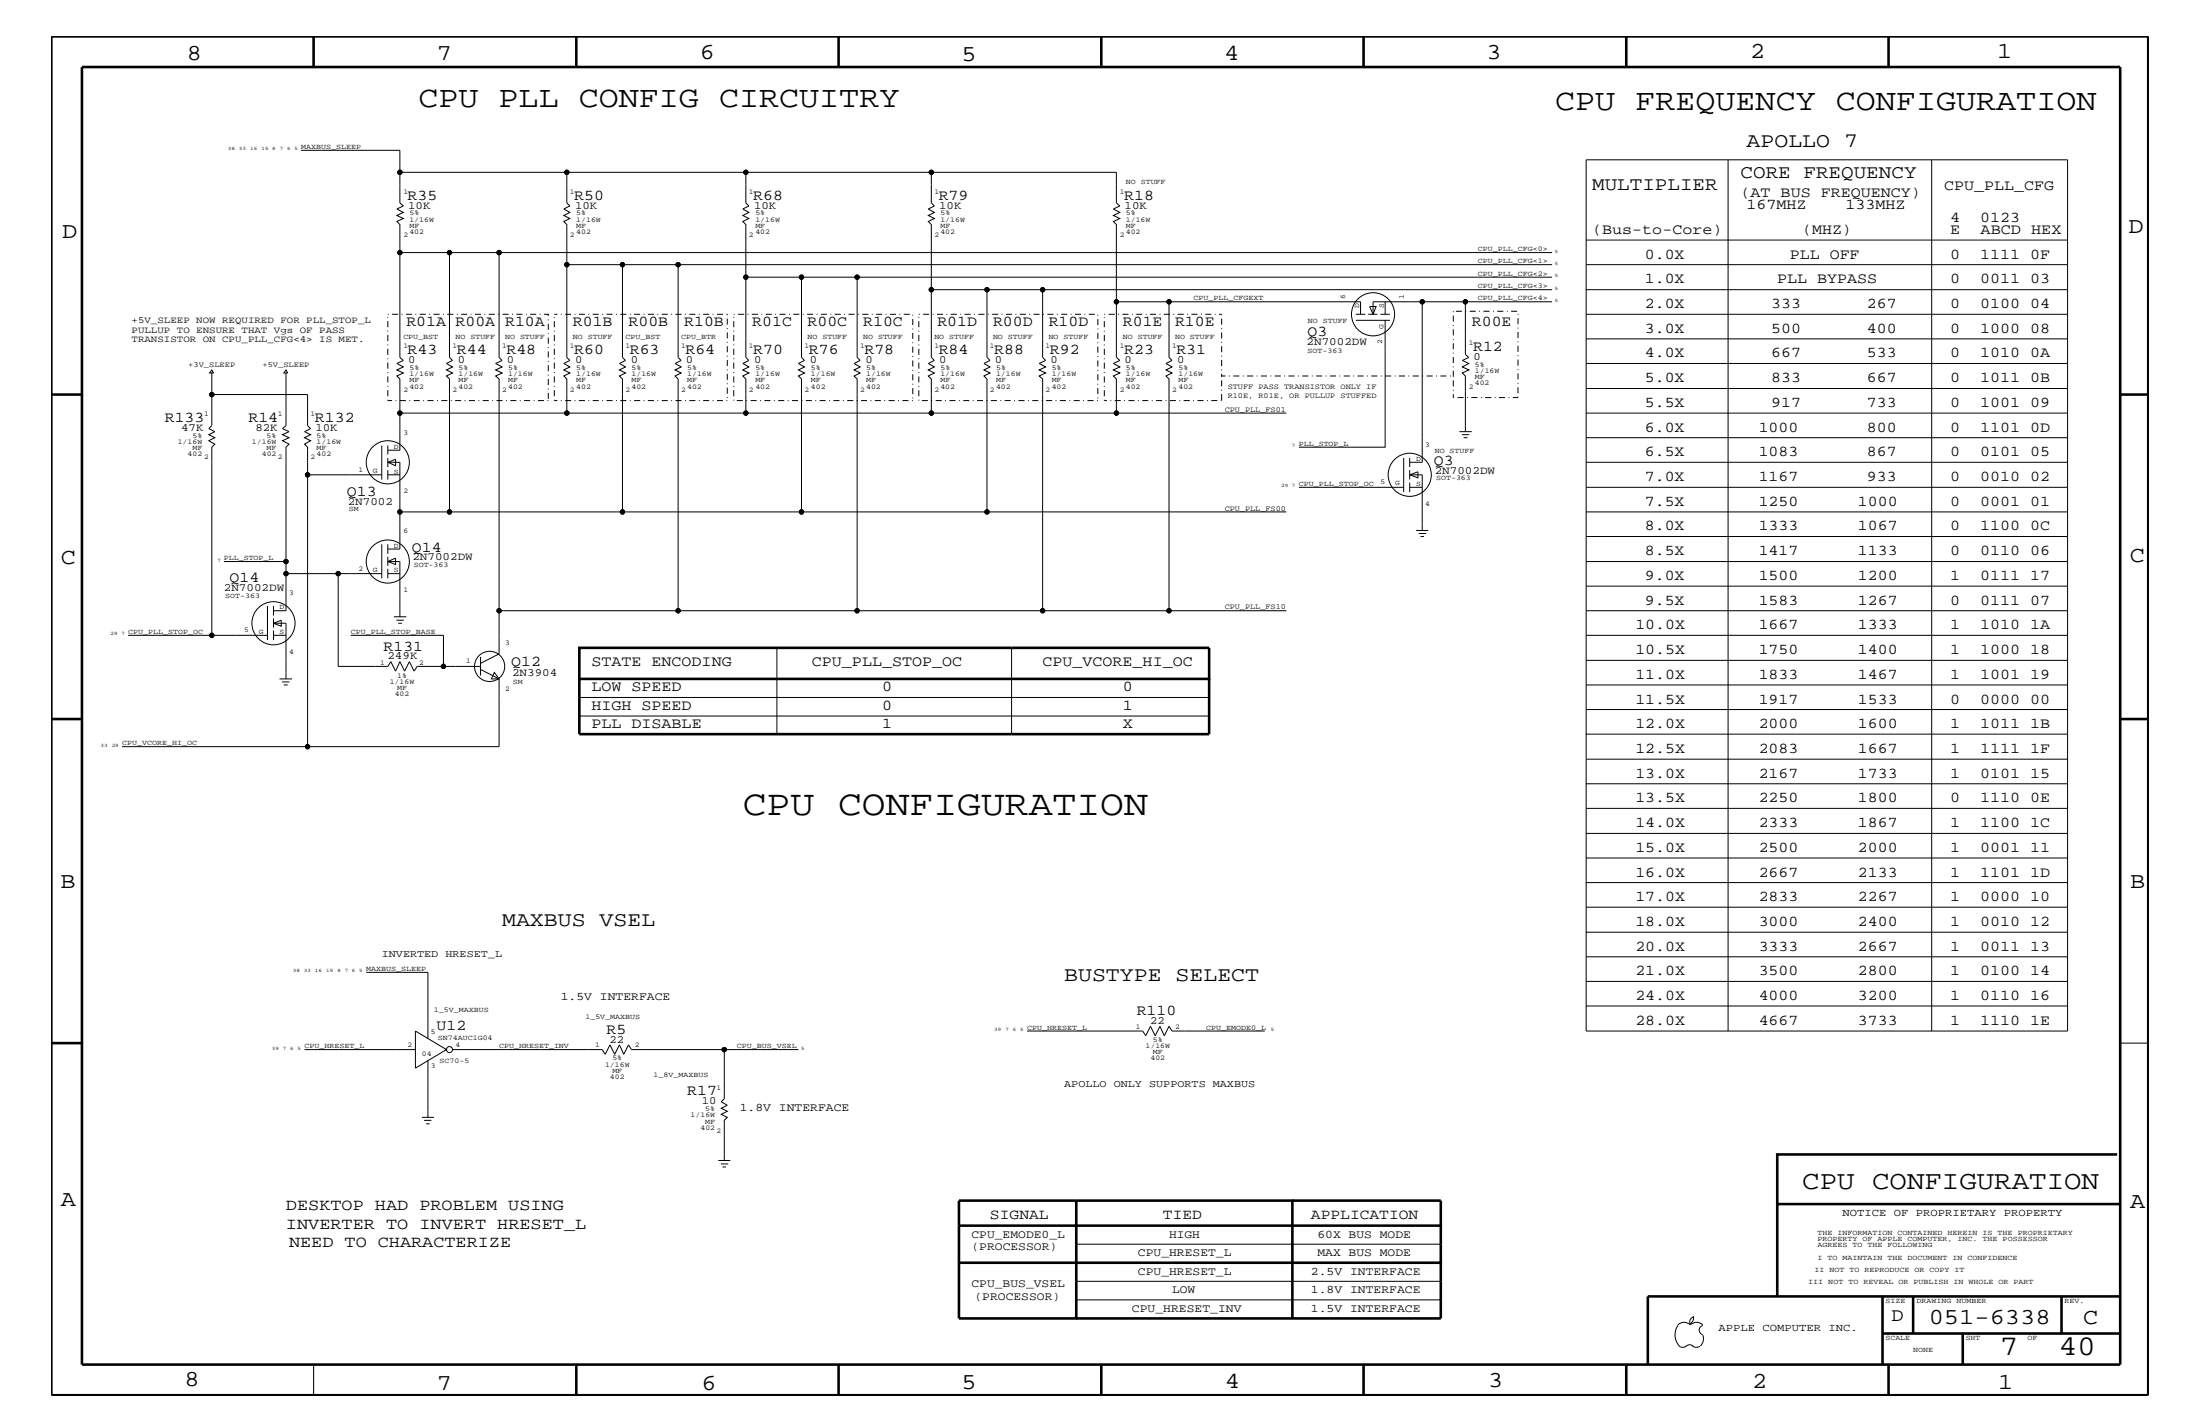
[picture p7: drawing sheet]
<svg xmlns="http://www.w3.org/2000/svg" width="432mm" height="279mm" viewBox="0 0 432 279" stroke-linecap="round" stroke-linejoin="round" font-family="sans-serif">
<g fill="none" stroke="#000" stroke-width=".2">
<path d="M59.1 29.5h19.4v10.3l.7 .6-1.3 .6 1.3 .7-1.3 .6 1.3 .6-1.3 .6 .6 .6v5.5h9.7M78.5 33.8h32.8v6l.5 .6-1.1 .6 1.1 .7-1.1 .6 1.1 .6-1.1 .6 .6 .6v7.8h10.9M111.3 33.8h35.1v6l.6 .6-1.2 .6 1.2 .7-1.2 .6 1.2 .6-1.2 .6 .6 .6v26l.6 .6-1.2 .6 1.2 .7-1.2 .6 1.2 .6-1.2 .6 .6 .6v6.7h-35.1v-6.7l-.6-.6 1.1-.6-1.1-.6 1.1-.6-1.1-.7 1.1-.6-.5-.6v-18.2M146.4 33.8h36.4v6l.6 .6-1.2 .6 1.2 .7-1.2 .6 1.2 .6-1.2 .6 .6 .6v26l.6 .6-1.2 .6 1.2 .7-1.2 .6 1.2 .6-1.2 .6 .6 .6v6.7h-36.4M182.8 33.8h36.3v6l.7 .6-1.3 .6 1.3 .7-1.3 .6 1.3 .6-1.3 .6 .6 .6v26l.7 .6-1.3 .6 1.3 .7-1.3 .6 1.3 .6-1.3 .6 .6 .6v6.7h-36.3M339.2 31.4v170.9M379.1 31.4v170.9M78.5 49.6v20.5l.7 .6-1.3 .6 1.3 .7-1.3 .6 1.3 .6-1.3 .6 .6 .6v13.9h-2.4M88.2 49.6v20.5l.6 .6-1.2 .6 1.2 .7-1.2 .6 1.2 .6-1.2 .6 .6 .6v26M88.2 49.6h9.8M133.1 51.9h-10.9v18.2l.6 .6-1.2 .6 1.2 .7-1.2 .6 1.2 .6-1.2 .6 .6 .6v26h35.1M146.4 54.4h10.9v15.7l.6 .6-1.2 .6 1.2 .7-1.2 .6 1.2 .6-1.2 .6 .6 .6v26h36.4"/>
<path d="M157.3 54.4h147.3M182.8 56.8h10.9M204.6 56.8v13.3l.6 .6-1.2 .6 1.2 .7-1.2 .6 1.2 .6-1.2 .6 .6 .6v45.4h-36.4M204.6 56.8h-10.9v13.3l.6 .6-1.2 .6 1.2 .7-1.2 .6 1.2 .6-1.2 .6 .6 .6v26h58.8M204.6 56.8h100M219.1 59.2h47.9v2.5M229.4 59.2v10.9l.6 .6-1.1 .6 1.1 .7-1.1 .6 1.1 .6-1.1 .6 .5 .6v45.4h-24.8M271.9 59.2v2.5M279.1 59.2h-9.6v2.5M287.6 59.2h17M304.6 49.6h-206.6v20.5l.6 .6-1.3 .6 1.3 .7-1.3 .6 1.3 .6-1.3 .6 .7 .6v53.9l-3.7 1.9M304.6 51.9h-171.5v18.2l.6 .6-1.2 .6 1.2 .7-1.2 .6 1.2 .6-1.2 .6 .6 .6v45.4h35.1v-45.4l-.6-.6 1.2-.6-1.2-.6 1.2-.6-1.2-.7 1.2-.6-.6-.6v-15.7"/>
<path d="M311.3 47.1h94.5M311.3 56.8v-25.4h94.5v54.5M311.3 51.9h94.5M405.8 56.8h-94.5v4.9M41.6 72.6l.3 .6h-.8zM41.6 73.2v4.2M56.1 73.2v10.3l-.6 .6 1.2 .6-1.2 .6 1.2 .6-1.2 .6 1.2 .7-.6 .5v32.1h-2.4M56.1 72.6l.4 .6h-.8zM266.1 61.7h1.9M266.1 62.9h6.7M268.6 61.7h1.7M268.8 60.1h1.3l-.6 1.6z"/>
<path d="M270.9 61.7h1.9M271.9 62.9v24.8h-17M311.3 61.7h94.5M311.3 61.7v82.3M311.3 66.5h94.5M311.3 71.3h94.5M311.3 76.2h94.5M60.4 93.2v53.3M74.9 93.2h-14.5v-5.5l-.6-.5 1.2-.7-1.2-.6 1.2-.6-1.2-.6 1.2-.6-.6-.6v-6.1h-18.8v6.1l-.6 .6 1.2 .6-1.2 .6 1.2 .6-1.2 .6 1.2 .7-.6 .5v37h10.9M74.9 87.4v6.7M76.1 90.7l1.5-.6v1.3zM76.1 90.7h2.4v17h-2.4"/>
<path d="M76.1 87.4v1.8M76.1 89.9v1.7M76.1 92.2v1.9M76.1 93.2h2.4M78.5 81.1h32.8M219.1 81.1h33.4M254.9 95.6h20.6M275.5 89.9v6.6M276.7 93.2l1.6-.6v1.2zM276.7 93.2h2.4v10.9M276.7 89.9v1.7M276.7 92.2v1.9"/>
<path d="M276.7 94.7v1.8M276.7 95.6h2.4M286.4 84.7h2.5M286.9 85.3h1.5M287.3 85.9h.7M287.6 84.7v-10.9l-.6-.6 1.3-.6-1.3-.6 1.3-.7-1.3-.6 1.3-.6-.7-.6v-10.3h-8.5v31.5h-2.4M311.3 85.9h94.5M311.3 95.6h94.5M311.3 81.1h94.5M405.8 85.9v4.8h-94.5M405.8 90.7v48.5M43.9 110.2h12.2"/>
<path d="M52.5 118.9v6.7M53.7 118.9v1.9M56.1 112.6h10.3M74.9 112.6h-8.5v18.2h9.7l.6-1 .9 1.9 .9-1.9 .9 1.9 .9-1.9 1 1.9 .6-.9h5.1v-6.1h-18.2M74.9 106.8v6.7M76.1 110.2l1.5-.7v1.3zM76.1 110.2h2.4v10.8M76.1 106.8v1.9M76.1 109.2v1.8M76.1 111.6v1.9M76.1 112.6h2.4M78.5 100.4h43.7"/>
<path d="M98 119.8h35.1M229.4 119.8h23.1M278 104.1h2.3M278.5 104.7h1.4M278.8 105.3h.7M311.3 119.8h94.5M311.3 110.2h94.5M311.3 105.3h94.5M311.3 100.4h94.5M311.3 115h94.5M25.1 124.7h16.5M53.7 122.3l1.5-.6v1.2z"/>
<path d="M53.7 122.3h2.4v10.9M53.7 121.4v1.7M53.7 123.7v1.9M53.7 124.7h2.4M54.9 133.2h2.4M55.4 133.8h1.4M55.7 134.4h.8M77.3 121h2.5M77.8 121.7h1.4M78.1 122.3h.8M87 130.8h7.3M94.3 131.3l3.7 1.9h-1.6l.6-1.3 1 1.3v13.3h-74"/>
<path d="M94.3 128.9v3.6M113.7 136.8h123.6M152.5 127.1v16.9M198.5 127.1v16.9M311.3 139.2h94.5v4.8M311.3 124.7h94.5M311.3 134.4h94.5M311.3 129.6h94.5M113.7 140.5h123.6M311.3 158.6h94.5v4.9M311.3 149h94.5v4.8M311.3 149v4.8"/>
<path d="M311.3 158.6v4.9M405.8 153.8h-94.5v4.8M405.8 144h-94.5v5M405.8 144v5M405.8 153.8v4.8M311.3 178h94.5v4.9M311.3 168.3h94.5v4.9M311.3 168.3v4.9M311.3 178v4.9M405.8 173.2h-94.5v4.8M405.8 163.5h-94.5v4.8M405.8 163.5v4.8"/>
<path d="M405.8 173.2v4.8M71.9 190.8h12.1v12.9M311.3 197.4h94.5v4.9h-94.5zM311.3 187.7h94.5v4.9M311.3 187.7v4.9M405.8 192.6h-94.5v4.8M405.8 182.9h-94.5v4.8M405.8 182.9v4.8M405.8 192.6v4.8M59.8 205.9h21.7M81.5 202.3l6.1 3.6-6.1 3.7zM82.8 219.2h2.4"/>
<path d="M83.2 219.8h1.5M84 208.1v11.1M88.8 205.9h29.4l.6 1 .9-1.9 1 1.9 .9-1.9 .8 1.9 1-1.9 .6 .9h18.2M156.7 205.9h-14.5v9.7l-.6 .6 1.1 .7-1.1 .6 1.1 .5-1.1 .6 1.1 .6-.5 .6v7.9M201.6 202.3h22.7l.6 .9 .9-1.8 .9 1.8 1-1.8 .8 1.8 .9-1.8 .6 .9h18.2M416.1 204.7h5.5M83.7 220.5h.6M141 227.7h2.3M141.5 228.4h1.4M141.8 229h.7M211.2 255h71.6M211.2 251.4h71.6"/>
<path d="M211.2 244.1h71.6M329.3 260a1.69 1.69 0 0 1 2.5 0M331.8 260a1.69 1.69 0 0 1 2.4 0M332.4 258.3v.3a1.27 1.27 0 0 1-.7 1.1M332.4 258.4a.99 .99 0 0 0-.7 1.4M61.6 267.7v6.1M329.4 260a3.2 3.2 0 0 0 .4 4.3l.5 .1 .7-.3M330.9 264.1l.7-.3 .7 .3M332.2 264.1l.7 .3 .7-.3M334.2 260.1a.93 .93 0 0 0-.7 .9 .93 .93 0 0 0 .7 .9M334.2 262l.1 .7a1.99 1.99 0 0 1-.6 1.4"/>
<circle cx="78.5" cy="33.8" r=".42"/>
<circle cx="111.3" cy="33.8" r=".42"/>
<circle cx="146.4" cy="33.8" r=".42"/>
<circle cx="182.8" cy="33.8" r=".42"/>
<circle cx="78.5" cy="49.6" r=".42"/>
<circle cx="88.2" cy="49.6" r=".42"/>
<circle cx="98" cy="49.6" r=".42"/>
<circle cx="111.3" cy="51.9" r=".42"/>
<circle cx="122.2" cy="51.9" r=".42"/>
<circle cx="133.1" cy="51.9" r=".42"/>
<circle cx="146.4" cy="54.4" r=".42"/>
<circle cx="157.3" cy="54.4" r=".42"/>
<circle cx="168.2" cy="54.4" r=".42"/>
<circle cx="182.8" cy="56.8" r=".42"/>
<circle cx="193.7" cy="56.8" r=".42"/>
<circle cx="204.6" cy="56.8" r=".42"/>
<circle cx="219.1" cy="59.2" r=".42"/>
<circle cx="229.4" cy="59.2" r=".42"/>
<circle cx="279.1" cy="59.2" r=".42"/>
<circle cx="287.6" cy="59.2" r=".42"/>
<circle cx="41.6" cy="77.4" r=".42"/>
<circle cx="269.5" cy="61.7" r="4.2"/>
<circle cx="60.4" cy="93.2" r=".42"/>
<circle cx="76.1" cy="90.7" r="4.2"/>
<circle cx="78.5" cy="81.1" r=".42"/>
<circle cx="111.3" cy="81.1" r=".42"/>
<circle cx="146.4" cy="81.1" r=".42"/>
<circle cx="182.8" cy="81.1" r=".42"/>
<circle cx="219.1" cy="81.1" r=".42"/>
<circle cx="276.7" cy="93.2" r="4.2"/>
<circle cx="56.1" cy="110.2" r=".42"/>
<circle cx="56.1" cy="112.6" r=".42"/>
<circle cx="66.4" cy="112.6" r=".42"/>
<circle cx="76.1" cy="110.2" r="4.2"/>
<circle cx="78.5" cy="100.4" r=".42"/>
<circle cx="88.2" cy="100.4" r=".42"/>
<circle cx="98" cy="119.8" r=".42"/>
<circle cx="122.2" cy="100.4" r=".42"/>
<circle cx="133.1" cy="119.8" r=".42"/>
<circle cx="157.3" cy="100.4" r=".42"/>
<circle cx="168.2" cy="119.8" r=".42"/>
<circle cx="193.7" cy="100.4" r=".42"/>
<circle cx="204.6" cy="119.8" r=".42"/>
<circle cx="229.4" cy="119.8" r=".42"/>
<circle cx="41.6" cy="124.7" r=".42"/>
<circle cx="53.7" cy="122.3" r="4.2"/>
<circle cx="87" cy="130.8" r=".42"/>
<circle cx="96.1" cy="130.8" r="2.96"/>
<circle cx="60.4" cy="146.5" r=".42"/>
<circle cx="88.2" cy="205.9" r=".59"/>
<circle cx="142.2" cy="205.9" r=".42"/>
</g>
<g fill="none" stroke="#000" stroke-width=".51">
<path d="M10.1 7.1h411.5v266.7h-411.5zM16.1 13.2h400v254.5h-400zM61.6 7.1v6.1M113.1 7.1v6.1M164.6 7.1v6.1M216.2 7.1v6.1M267.6 7.1v6.1M319.2 7.1v6.1M370.7 7.1v6.1M10.1 77.4h6M416.1 77.4h5.5M113.7 133.2v-6.1h123.6v6.1h-123.6v10.8h123.6v-10.8"/>
<path d="M10.1 141.1h6M416.1 141.1h5.5M10.1 204.7h6M188.2 235.6h23v23.1h-23zM211.2 235.6h42.5v23.1M253.7 235.6h29.1v4.9M415.5 226.5h-66.7v9.7M416.1 236.2h-67.3v18.2M188.2 240.5h94.6v7.3h-94.6M282.8 247.8v10.9h-71.6M369.5 254.4v13.3M375.5 254.4v7.2"/>
<path d="M404.6 254.4v7.2M416.1 254.4h-92.7v13.3M113.1 267.7v6.1M164.6 267.7v6.1M216.2 268v5.8M267.6 267.7v6.1M319.2 267.7v6.1M369.5 261.6h46.6M370.7 267.7v6.1M385.2 261.6v6.1"/>
</g>
<g fill="none" stroke="#000" stroke-width=".2" stroke-dasharray=".2 .7 1.2 .7" stroke-linecap="butt">
<path d="M76.1 78.6v-16.9M76.1 61.7h31.5v16.9M107.6 78.6h-31.5M108.8 78.6v-16.9M142.7 78.6h-33.9M142.7 61.7h-33.9M142.7 61.7v16.9M144 78.6v-16.9M144 61.7h35.2v16.9M179.2 78.6h-35.2M180.3 78.6v-16.9M180.3 61.7h35.2v16.9"/>
<path d="M215.5 78.6h-35.2M216.7 61.7h23.1M216.7 78.6v-16.9M239.8 78.6h-23.1M239.8 61.7v12.1h45.4M239.8 73.8v4.8M285.2 78h12.7M285.2 73.8v4.2M285.2 61.1v12.7M297.9 78v-16.9h-12.7"/>
</g>
<g fill="#000">
<circle cx="78.5" cy="33.8" r=".42"/>
<circle cx="111.3" cy="33.8" r=".42"/>
<circle cx="146.4" cy="33.8" r=".42"/>
<circle cx="182.8" cy="33.8" r=".42"/>
<circle cx="78.5" cy="49.6" r=".42"/>
<circle cx="88.2" cy="49.6" r=".42"/>
<circle cx="98" cy="49.6" r=".42"/>
<circle cx="111.3" cy="51.9" r=".42"/>
<circle cx="122.2" cy="51.9" r=".42"/>
<circle cx="133.1" cy="51.9" r=".42"/>
<circle cx="146.4" cy="54.4" r=".42"/>
<circle cx="157.3" cy="54.4" r=".42"/>
<circle cx="168.2" cy="54.4" r=".42"/>
<circle cx="182.8" cy="56.8" r=".42"/>
<circle cx="193.7" cy="56.8" r=".42"/>
<circle cx="204.6" cy="56.8" r=".42"/>
<circle cx="219.1" cy="59.2" r=".42"/>
<circle cx="229.4" cy="59.2" r=".42"/>
<circle cx="279.1" cy="59.2" r=".42"/>
<circle cx="287.6" cy="59.2" r=".42"/>
<circle cx="41.6" cy="77.4" r=".42"/>
<circle cx="60.4" cy="93.2" r=".42"/>
<circle cx="78.5" cy="81.1" r=".42"/>
<circle cx="111.3" cy="81.1" r=".42"/>
<circle cx="146.4" cy="81.1" r=".42"/>
<circle cx="182.8" cy="81.1" r=".42"/>
<circle cx="219.1" cy="81.1" r=".42"/>
<circle cx="56.1" cy="110.2" r=".42"/>
<circle cx="56.1" cy="112.6" r=".42"/>
<circle cx="66.4" cy="112.6" r=".42"/>
<circle cx="78.5" cy="100.4" r=".42"/>
<circle cx="88.2" cy="100.4" r=".42"/>
<circle cx="98" cy="119.8" r=".42"/>
<circle cx="122.2" cy="100.4" r=".42"/>
<circle cx="133.1" cy="119.8" r=".42"/>
<circle cx="157.3" cy="100.4" r=".42"/>
<circle cx="168.2" cy="119.8" r=".42"/>
<circle cx="193.7" cy="100.4" r=".42"/>
<circle cx="204.6" cy="119.8" r=".42"/>
<circle cx="229.4" cy="119.8" r=".42"/>
<circle cx="41.6" cy="124.7" r=".42"/>
<circle cx="87" cy="130.8" r=".42"/>
<circle cx="60.4" cy="146.5" r=".42"/>
<circle cx="142.2" cy="205.9" r=".42"/>
</g>
<text font-size="7" x="145.8" y="159.9">CPU CONFIGURATION</text>
<g font-size="5.9">
<text x="82.1" y="21">CPU PLL CONFIG CIRCUITRY</text>
<text x="305.2" y="21.6">CPU FREQUENCY CONFIGURATION</text>
</g>
<g font-size="5.6">
<text x="392.5" y="265.9">7</text>
<text x="404" y="265.9">40</text>
</g>
<text font-size="5.2" x="353.7" y="233.2">CPU CONFIGURATION</text>
<g font-size="4.5">
<text x="36.7" y="11.7">8</text>
<text x="85.8" y="11.7">7</text>
<text x="137.3" y="11.5">6</text>
<text x="240.3" y="11.7">4</text>
<text x="291.8" y="11.5">3</text>
<text x="343.5" y="11.5">2</text>
<text x="392" y="11.5">1</text>
<text x="188.7" y="12.1">5</text>
<text x="12.2" y="46.8">D</text>
<text x="417.7" y="45.7">D</text>
<text x="11.9" y="110.6">C</text>
<text x="418" y="110.3">C</text>
<text x="11.9" y="174.3">B</text>
<text x="418.1" y="174.2">B</text>
<text x="11.9" y="236.7">A</text>
<text x="418.1" y="237.1">A</text>
<text x="378.5" y="259.9">051-6338</text>
<text x="408.9" y="259.9">C</text>
<text x="36.2" y="271.9">8</text>
<text x="85.8" y="272.7">7</text>
<text x="137.7" y="272.7">6</text>
<text x="188.7" y="272.5">5</text>
<text x="240.4" y="272.3">4</text>
<text x="292.1" y="272.2">3</text>
<text x="343.9" y="272.3">2</text>
<text x="392.2" y="272.6">1</text>
</g>
<g font-size="4.1">
<text x="342.8" y="28.9">APOLLO 7</text>
<text x="98.6" y="181.6">MAXBUS VSEL</text>
<text x="208.9" y="192.6">BUSTYPE SELECT</text>
</g>
<g font-size="3.7">
<text x="341.6" y="35">CORE FREQUENCY</text>
<text x="312.5" y="37.4">MULTIPLIER</text>
<text x="371.3" y="259.3">D</text>
</g>
<g font-size="3.2">
<text x="56.1" y="237.4">DESKTOP HAD PROBLEM USING</text>
<text x="56.1" y="241.1">INVERTER TO INVERT HRESET_L</text>
<text x="56.7" y="244.7">NEED TO CHARACTERIZE</text>
</g>
<g font-size="3">
<text x="80" y="39.1">R35</text>
<text x="112.7" y="39.1">R50</text>
<text x="147.8" y="39.1">R68</text>
<text x="184.2" y="39.1">R79</text>
<text x="220.6" y="39.1">R18</text>
<text x="341.6" y="38.6">(AT BUS FREQUENCY)</text>
<text x="342.8" y="41">167MHZ</text>
<text x="362.2" y="41">133MHZ</text>
<text x="381.6" y="37.4">CPU_PLL_CFG</text>
<text x="312.5" y="45.9">(Bus-to-Core)</text>
<text x="353.7" y="45.9">(MHZ)</text>
<text x="382.8" y="43.5">4</text>
<text x="382.8" y="45.9">E</text>
<text x="388.7" y="43.5">0123</text>
<text x="388.7" y="45.9">ABCD HEX</text>
<text x="322.8" y="50.7">0.0X</text>
<text x="351.3" y="50.7">PLL OFF</text>
<text x="382.8" y="50.7">0</text>
<text x="388.7" y="50.7">1111 0F</text>
<text x="322.8" y="55.6">1.0X</text>
<text x="348.8" y="55.6">PLL BYPASS</text>
<text x="382.8" y="55.6">0</text>
<text x="388.7" y="55.6">0011 03</text>
<text x="79.8" y="64">R01A</text>
<text x="89.4" y="64">R00A</text>
<text x="99.1" y="64">R10A</text>
<text x="112.4" y="64">R01B</text>
<text x="123.4" y="64">R00B</text>
<text x="134.3" y="64">R10B</text>
<text x="147.7" y="64">R01C</text>
<text x="158.5" y="64">R00C</text>
<text x="169.4" y="64">R10C</text>
<text x="184" y="64">R01D</text>
<text x="194.9" y="64">R00D</text>
<text x="205.8" y="64">R10D</text>
<text x="220.4" y="64">R01E</text>
<text x="230.6" y="64">R10E</text>
<text x="256.6" y="66">Q3</text>
<text x="288.9" y="64">R00E</text>
<text x="322.8" y="65.3">3.0X</text>
<text x="322.8" y="60.5">2.0X</text>
<text x="347.6" y="60.5">333</text>
<text x="347.6" y="65.3">500</text>
<text x="366.4" y="60.5">267</text>
<text x="366.4" y="65.3">400</text>
<text x="382.8" y="60.5">0</text>
<text x="382.8" y="65.3">0</text>
<text x="388.7" y="60.5">0100 04</text>
<text x="388.7" y="65.3">1000 08</text>
<text x="80" y="69.4">R43</text>
<text x="89.7" y="69.4">R44</text>
<text x="99.4" y="69.4">R48</text>
<text x="112.7" y="69.4">R60</text>
<text x="123.6" y="69.4">R63</text>
<text x="134.5" y="69.4">R64</text>
<text x="147.8" y="69.4">R70</text>
<text x="158.7" y="69.4">R76</text>
<text x="169.7" y="69.4">R78</text>
<text x="184.2" y="69.4">R84</text>
<text x="195.2" y="69.4">R88</text>
<text x="206.1" y="69.4">R92</text>
<text x="220.6" y="69.4">R23</text>
<text x="230.9" y="69.4">R31</text>
<text x="289.1" y="68.8">R12</text>
<text x="322.8" y="70.1">4.0X</text>
<text x="347.6" y="70.1">667</text>
<text x="366.4" y="70.1">533</text>
<text x="382.8" y="70.1">0</text>
<text x="388.7" y="70.1">1010 0A</text>
<text x="322.8" y="75">5.0X</text>
<text x="347.6" y="75">833</text>
<text x="366.4" y="75">667</text>
<text x="382.8" y="75">0</text>
<text x="388.7" y="75">1011 0B</text>
<text x="32.3" y="82.7">R133</text>
<text x="48.8" y="82.7">R14</text>
<text x="61.8" y="82.7">R132</text>
<text x="322.8" y="79.9">5.5X</text>
<text x="347.6" y="79.9">917</text>
<text x="366.4" y="79.9">733</text>
<text x="382.8" y="79.9">0</text>
<text x="388.7" y="79.9">1001 09</text>
<text x="322.8" y="89.5">6.5X</text>
<text x="322.8" y="84.7">6.0X</text>
<text x="345.2" y="84.7">1000</text>
<text x="345.2" y="89.5">1083</text>
<text x="366.4" y="89.5">867</text>
<text x="366.4" y="84.7">800</text>
<text x="382.8" y="84.7">0</text>
<text x="382.8" y="89.5">0</text>
<text x="388.7" y="84.7">1101 0D</text>
<text x="388.7" y="89.5">0101 05</text>
<text x="281.4" y="91.2">Q3</text>
<text x="322.8" y="94.3">7.0X</text>
<text x="345.2" y="94.3">1167</text>
<text x="366.4" y="94.3">933</text>
<text x="382.8" y="94.3">0</text>
<text x="388.7" y="94.3">0010 02</text>
<text x="68.1" y="97.3">Q13</text>
<text x="322.8" y="99.3">7.5X</text>
<text x="345.2" y="99.3">1250</text>
<text x="364.7" y="99.3">1000</text>
<text x="382.8" y="99.3">0</text>
<text x="388.7" y="99.3">0001 01</text>
<text x="322.8" y="104.1">8.0X</text>
<text x="345.2" y="104.1">1333</text>
<text x="364.7" y="104.1">1067</text>
<text x="382.8" y="104.1">0</text>
<text x="388.7" y="104.1">1100 0C</text>
<text x="80.9" y="108.2">Q14</text>
<text x="322.8" y="108.9">8.5X</text>
<text x="322.8" y="113.8">9.0X</text>
<text x="345.2" y="113.8">1500</text>
<text x="345.2" y="108.9">1417</text>
<text x="364.7" y="113.8">1200</text>
<text x="364.7" y="108.9">1133</text>
<text x="382.8" y="113.8">1</text>
<text x="382.8" y="108.9">0</text>
<text x="388.7" y="113.8">0111 17</text>
<text x="388.7" y="108.9">0110 06</text>
<text x="45" y="114.2">Q14</text>
<text x="322.8" y="118.6">9.5X</text>
<text x="345.2" y="118.6">1583</text>
<text x="364.7" y="118.6">1267</text>
<text x="382.8" y="118.6">0</text>
<text x="388.7" y="118.6">0111 07</text>
<text x="321" y="123.5">10.0X</text>
<text x="345.2" y="123.5">1667</text>
<text x="364.7" y="123.5">1333</text>
<text x="382.8" y="123.5">1</text>
<text x="388.7" y="123.5">1010 1A</text>
<text x="75.3" y="127.7">R131</text>
<text x="100.3" y="130.8">Q12</text>
<text x="116.1" y="130.8">STATE ENCODING</text>
<text x="159.4" y="130.8">CPU_PLL_STOP_OC</text>
<text x="204.6" y="130.8">CPU_VCORE_HI_OC</text>
<text x="321" y="128.3">10.5X</text>
<text x="345.2" y="128.3">1750</text>
<text x="364.7" y="128.3">1400</text>
<text x="382.8" y="128.3">1</text>
<text x="388.7" y="128.3">1000 18</text>
<text x="116.1" y="135.6">LOW SPEED</text>
<text x="173.1" y="135.6">0</text>
<text x="220.4" y="135.6">0</text>
<text x="321" y="133.2">11.0X</text>
<text x="345.2" y="133.2">1833</text>
<text x="364.7" y="133.2">1467</text>
<text x="382.8" y="133.2">1</text>
<text x="388.7" y="133.2">1001 19</text>
<text x="116.1" y="142.9">PLL DISABLE</text>
<text x="116.1" y="139.2">HIGH SPEED</text>
<text x="173.1" y="142.9">1</text>
<text x="173.1" y="139.2">0</text>
<text x="220.4" y="142.9">X</text>
<text x="220.4" y="139.2">1</text>
<text x="321" y="142.9">12.0X</text>
<text x="321" y="138">11.5X</text>
<text x="345.2" y="138">1917</text>
<text x="345.2" y="142.9">2000</text>
<text x="364.7" y="138">1533</text>
<text x="364.7" y="142.9">1600</text>
<text x="382.8" y="138">0</text>
<text x="382.8" y="142.9">1</text>
<text x="388.7" y="138">0000 00</text>
<text x="388.7" y="142.9">1011 1B</text>
<text x="321" y="147.7">12.5X</text>
<text x="345.2" y="147.7">2083</text>
<text x="364.7" y="147.7">1667</text>
<text x="382.8" y="147.7">1</text>
<text x="388.7" y="147.7">1111 1F</text>
<text x="321" y="152.6">13.0X</text>
<text x="345.2" y="152.6">2167</text>
<text x="364.7" y="152.6">1733</text>
<text x="382.8" y="152.6">1</text>
<text x="388.7" y="152.6">0101 15</text>
<text x="321" y="157.4">13.5X</text>
<text x="345.2" y="157.4">2250</text>
<text x="364.7" y="157.4">1800</text>
<text x="382.8" y="157.4">0</text>
<text x="388.7" y="157.4">1110 0E</text>
<text x="321" y="167.2">15.0X</text>
<text x="321" y="162.2">14.0X</text>
<text x="345.2" y="162.2">2333</text>
<text x="345.2" y="167.2">2500</text>
<text x="364.7" y="167.2">2000</text>
<text x="364.7" y="162.2">1867</text>
<text x="382.8" y="162.2">1</text>
<text x="382.8" y="167.2">1</text>
<text x="388.7" y="162.2">1100 1C</text>
<text x="388.7" y="167.2">0001 11</text>
<text x="321" y="172">16.0X</text>
<text x="345.2" y="172">2667</text>
<text x="364.7" y="172">2133</text>
<text x="382.8" y="172">1</text>
<text x="388.7" y="172">1101 1D</text>
<text x="321" y="176.8">17.0X</text>
<text x="345.2" y="176.8">2833</text>
<text x="364.7" y="176.8">2267</text>
<text x="382.8" y="176.8">1</text>
<text x="388.7" y="176.8">0000 10</text>
<text x="321" y="181.6">18.0X</text>
<text x="345.2" y="181.6">3000</text>
<text x="364.7" y="181.6">2400</text>
<text x="382.8" y="181.6">1</text>
<text x="388.7" y="181.6">0010 12</text>
<text x="321" y="186.5">20.0X</text>
<text x="321" y="191.4">21.0X</text>
<text x="345.2" y="186.5">3333</text>
<text x="345.2" y="191.4">3500</text>
<text x="364.7" y="186.5">2667</text>
<text x="364.7" y="191.4">2800</text>
<text x="382.8" y="186.5">1</text>
<text x="382.8" y="191.4">1</text>
<text x="388.7" y="186.5">0011 13</text>
<text x="388.7" y="191.4">0100 14</text>
<text x="321" y="196.2">24.0X</text>
<text x="345.2" y="196.2">4000</text>
<text x="364.7" y="196.2">3200</text>
<text x="382.8" y="196.2">1</text>
<text x="388.7" y="196.2">0110 16</text>
<text x="85.7" y="202.1">U12</text>
<text x="119" y="202.9">R5</text>
<text x="223.1" y="199.2">R110</text>
<text x="321" y="201">28.0X</text>
<text x="345.2" y="201">4667</text>
<text x="364.7" y="201">3733</text>
<text x="382.8" y="201">1</text>
<text x="388.7" y="201">1110 1E</text>
<text x="134.9" y="214.9">R17</text>
</g>
<g font-size="2.9">
<text x="194.3" y="239.2">SIGNAL</text>
<text x="228.3" y="239.2">TIED</text>
<text x="257.3" y="239.2">APPLICATION</text>
</g>
<g font-size="2.3">
<text x="110.1" y="196.2">1.5V INTERFACE</text>
<text x="145.2" y="218">1.8V INTERFACE</text>
<text x="190.7" y="245.3">(PROCESSOR)</text>
<text x="190.7" y="242.9">CPU_EMODE0_L</text>
<text x="229.4" y="242.9">HIGH</text>
<text x="258.6" y="242.9">60X BUS MODE</text>
<text x="223.4" y="250.1">CPU_HRESET_L</text>
<text x="223.4" y="246.5">CPU_HRESET_L</text>
<text x="257.3" y="250.1">2.5V INTERFACE</text>
<text x="258.6" y="246.5">MAX BUS MODE</text>
<text x="190.7" y="252.6">CPU_BUS_VSEL</text>
<text x="191.3" y="255">(PROCESSOR)</text>
<text x="222.2" y="257.4">CPU_HRESET_INV</text>
<text x="230" y="253.8">LOW</text>
<text x="257.3" y="253.8">1.8V INTERFACE</text>
<text x="257.3" y="257.4">1.5V INTERFACE</text>
</g>
<g font-size="2.2">
<text x="80.1" y="40.9">10K</text>
<text x="112.9" y="40.9">10K</text>
<text x="148" y="40.9">10K</text>
<text x="184.3" y="40.9">10K</text>
<text x="220.7" y="40.9">10K</text>
<text x="80.1" y="71.2">0</text>
<text x="89.8" y="71.2">0</text>
<text x="99.5" y="71.2">0</text>
<text x="112.9" y="71.2">0</text>
<text x="123.8" y="71.2">0</text>
<text x="134.6" y="71.2">0</text>
<text x="148" y="71.2">0</text>
<text x="158.9" y="71.2">0</text>
<text x="169.8" y="71.2">0</text>
<text x="184.3" y="71.2">0</text>
<text x="195.2" y="71.2">0</text>
<text x="206.2" y="71.2">0</text>
<text x="220.7" y="71.2">0</text>
<text x="231.1" y="71.2">0</text>
<text x="256.5" y="67.7">2N7002DW</text>
<text x="289.2" y="70.6">0</text>
<text x="35.6" y="84.5">47K</text>
<text x="50.1" y="84.5">82K</text>
<text x="61.9" y="84.5">10K</text>
<text x="281.6" y="92.9">2N7002DW</text>
<text x="68.2" y="99">2N7002</text>
<text x="80.9" y="109.9">2N7002DW</text>
<text x="43.9" y="115.9">2N7002DW</text>
<text x="76" y="129.4">249K</text>
<text x="100.5" y="132.7">2N3904</text>
<text x="225.7" y="200.9">22</text>
<text x="119.6" y="204.6">22</text>
<text x="137.8" y="216.7">10</text>
</g>
<g font-size="2.1">
<text x="361.6" y="238.6">NOTICE OF PROPRIETARY PROPERTY</text>
<text x="337.3" y="261.1">APPLE COMPUTER INC.</text>
</g>
<g font-size="2">
<text x="74.9" y="187.7">INVERTED HRESET_L</text>
<text x="208.9" y="213.2">APOLLO ONLY SUPPORTS MAXBUS</text>
</g>
<g font-size="1.9">
<text x="25.8" y="63.4">+5V_SLEEP NOW REQUIRED FOR PLL_STOP_L</text>
<text x="25.8" y="65.3">PULLUP TO ENSURE THAT Vgs OF PASS</text>
<text x="25.8" y="67.1">TRANSISTOR ON CPU_PLL_CFG&lt;4&gt; IS MET.</text>
</g>
<g font-size="1.5">
<text x="37" y="72.1">+3V_SLEEP</text>
<text x="51.5" y="72.1">+5V_SLEEP</text>
<text x="241" y="76.2">STUFF PASS TRANSISTOR ONLY IF</text>
<text x="240.4" y="80.8">CPU_PLL_FS01</text>
<text x="241" y="78">R10E, R01E, OR PULLUP STUFFED</text>
<text x="240.4" y="100.2">CPU_PLL_FS00</text>
<text x="240.4" y="119.6">CPU_PLL_FS10</text>
</g>
<g font-size="1.4">
<text x="59.1" y="29.3">MAXBUS_SLEEP</text>
<text x="79.2" y="38">1</text>
<text x="111.8" y="38">1</text>
<text x="147" y="38">1</text>
<text x="183.4" y="38">1</text>
<text x="219.8" y="38">1</text>
<text x="221" y="36.2">NO STUFF</text>
<text x="79.2" y="46.5">2</text>
<text x="80.3" y="43.5">1/16W</text>
<text x="80.3" y="42.3">5%</text>
<text x="80.3" y="44.6">MF</text>
<text x="80.3" y="45.9">402</text>
<text x="111.8" y="46.5">2</text>
<text x="113.1" y="45.9">402</text>
<text x="113.1" y="44.6">MF</text>
<text x="113.1" y="43.5">1/16W</text>
<text x="113.1" y="42.3">5%</text>
<text x="147" y="46.5">2</text>
<text x="148.3" y="42.3">5%</text>
<text x="148.3" y="43.5">1/16W</text>
<text x="148.3" y="44.6">MF</text>
<text x="148.3" y="45.9">402</text>
<text x="183.4" y="46.5">2</text>
<text x="184.6" y="45.9">402</text>
<text x="184.6" y="44.6">MF</text>
<text x="184.6" y="43.5">1/16W</text>
<text x="184.6" y="42.3">5%</text>
<text x="219.8" y="46.5">2</text>
<text x="221" y="42.3">5%</text>
<text x="221" y="44.6">MF</text>
<text x="221" y="45.9">402</text>
<text x="221" y="43.5">1/16W</text>
<text x="290.1" y="51.7">CPU_PLL_CFG&lt;1&gt;</text>
<text x="290.1" y="49.3">CPU_PLL_CFG&lt;0&gt;</text>
<text x="234.3" y="59">CPU_PLL_CFGEXT</text>
<text x="264" y="58.6" transform="rotate(-90 264 58.6)">6</text>
<text x="275.5" y="58.6" transform="rotate(-90 275.5 58.6)">1</text>
<text x="290.1" y="56.6">CPU_PLL_CFG&lt;3&gt;</text>
<text x="290.1" y="54.1">CPU_PLL_CFG&lt;2&gt;</text>
<text x="290.1" y="59">CPU_PLL_CFG&lt;4&gt;</text>
<text x="256.7" y="63.4">NO STUFF</text>
<text x="266.8" y="60.5" transform="rotate(-90 266.8 60.5)">D</text>
<text x="271.5" y="64.5" transform="rotate(-90 271.5 64.5)">G</text>
<text x="271.6" y="60.5" transform="rotate(-90 271.6 60.5)">S</text>
<text x="79.2" y="68.4">1</text>
<text x="79.2" y="66.5">CPU_BST</text>
<text x="88.8" y="68.4">1</text>
<text x="89.4" y="66.5">NO STUFF</text>
<text x="98.6" y="68.4">1</text>
<text x="99.1" y="66.5">NO STUFF</text>
<text x="111.8" y="68.4">1</text>
<text x="112.4" y="66.5">NO STUFF</text>
<text x="122.8" y="68.4">1</text>
<text x="122.8" y="66.5">CPU_BST</text>
<text x="133.7" y="68.4">1</text>
<text x="133.7" y="66.5">CPU_BTR</text>
<text x="147" y="68.4">1</text>
<text x="157.9" y="68.4">1</text>
<text x="158.5" y="66.5">NO STUFF</text>
<text x="168.8" y="68.4">1</text>
<text x="169.4" y="66.5">NO STUFF</text>
<text x="183.4" y="68.4">1</text>
<text x="183.4" y="66.5">NO STUFF</text>
<text x="194.3" y="68.4">1</text>
<text x="194.9" y="66.5">NO STUFF</text>
<text x="205.2" y="68.4">1</text>
<text x="205.8" y="66.5">NO STUFF</text>
<text x="219.8" y="68.4">1</text>
<text x="220.4" y="66.5">NO STUFF</text>
<text x="230" y="68.4">1</text>
<text x="230.6" y="66.5">NO STUFF</text>
<text x="256.6" y="69.3">SOT-363</text>
<text x="271.3" y="67.4" transform="rotate(-90 271.3 67.4)">2</text>
<text x="288.3" y="67.7">1</text>
<text x="289.5" y="72">5%</text>
<text x="79.2" y="76.8">2</text>
<text x="80.3" y="75">MF</text>
<text x="80.3" y="72.6">5%</text>
<text x="80.3" y="73.8">1/16W</text>
<text x="80.3" y="76.2">402</text>
<text x="88.8" y="76.8">2</text>
<text x="90" y="76.2">402</text>
<text x="90" y="75">MF</text>
<text x="90" y="73.8">1/16W</text>
<text x="90" y="72.6">5%</text>
<text x="98.6" y="76.8">2</text>
<text x="99.7" y="76.2">402</text>
<text x="99.7" y="75">MF</text>
<text x="99.7" y="73.8">1/16W</text>
<text x="99.7" y="72.6">5%</text>
<text x="111.8" y="76.8">2</text>
<text x="113.1" y="76.2">402</text>
<text x="113.1" y="75">MF</text>
<text x="113.1" y="73.8">1/16W</text>
<text x="113.1" y="72.6">5%</text>
<text x="122.8" y="76.8">2</text>
<text x="124" y="76.2">402</text>
<text x="124" y="75">MF</text>
<text x="124" y="73.8">1/16W</text>
<text x="124" y="72.6">5%</text>
<text x="133.7" y="76.8">2</text>
<text x="134.9" y="75">MF</text>
<text x="134.9" y="73.8">1/16W</text>
<text x="134.9" y="72.6">5%</text>
<text x="134.9" y="76.2">402</text>
<text x="147" y="76.8">2</text>
<text x="148.3" y="72.6">5%</text>
<text x="148.3" y="73.8">1/16W</text>
<text x="148.3" y="75">MF</text>
<text x="148.3" y="76.2">402</text>
<text x="157.9" y="76.8">2</text>
<text x="159.2" y="72.6">5%</text>
<text x="159.2" y="73.8">1/16W</text>
<text x="159.2" y="75">MF</text>
<text x="159.2" y="76.2">402</text>
<text x="168.8" y="76.8">2</text>
<text x="170" y="72.6">5%</text>
<text x="170" y="73.8">1/16W</text>
<text x="170" y="75">MF</text>
<text x="170" y="76.2">402</text>
<text x="183.4" y="76.8">2</text>
<text x="184.6" y="76.2">402</text>
<text x="184.6" y="75">MF</text>
<text x="184.6" y="73.8">1/16W</text>
<text x="184.6" y="72.6">5%</text>
<text x="194.3" y="76.8">2</text>
<text x="195.5" y="76.2">402</text>
<text x="195.5" y="75">MF</text>
<text x="195.5" y="73.8">1/16W</text>
<text x="195.5" y="72.6">5%</text>
<text x="205.2" y="76.8">2</text>
<text x="206.4" y="76.2">402</text>
<text x="206.4" y="75">MF</text>
<text x="206.4" y="73.8">1/16W</text>
<text x="206.4" y="72.6">5%</text>
<text x="219.8" y="76.8">2</text>
<text x="221" y="72.6">5%</text>
<text x="221" y="73.8">1/16W</text>
<text x="221" y="75">MF</text>
<text x="221" y="76.2">402</text>
<text x="230" y="76.8">2</text>
<text x="231.3" y="72.6">5%</text>
<text x="231.3" y="73.8">1/16W</text>
<text x="231.3" y="75">MF</text>
<text x="231.3" y="76.2">402</text>
<text x="288.3" y="76.2">2</text>
<text x="289.5" y="75.6">402</text>
<text x="289.5" y="74.4">MF</text>
<text x="289.5" y="73.2">1/16W</text>
<text x="40" y="81.6">1</text>
<text x="54.5" y="81.6">1</text>
<text x="61" y="81.6">1</text>
<text x="34.9" y="87.2">1/16W</text>
<text x="36.8" y="89.5">402</text>
<text x="37.8" y="85.9">5%</text>
<text x="37.8" y="88.3">MF</text>
<text x="49.4" y="87.2">1/16W</text>
<text x="51.4" y="89.5">402</text>
<text x="52.3" y="88.3">MF</text>
<text x="52.3" y="85.9">5%</text>
<text x="62.1" y="89.5">402</text>
<text x="62.1" y="85.9">5%</text>
<text x="62.1" y="87.2">1/16W</text>
<text x="62.1" y="88.3">MF</text>
<text x="77.3" y="88.1">D</text>
<text x="79.2" y="85.3">3</text>
<text x="254.9" y="87.5">PLL_STOP_L</text>
<text x="279.7" y="87.7">3</text>
<text x="281.6" y="88.9">NO STUFF</text>
<text x="40" y="90.1">2</text>
<text x="54.5" y="90.1">2</text>
<text x="61" y="90.1">2</text>
<text x="70.4" y="92.6">1</text>
<text x="73.2" y="92.8">G</text>
<text x="77.3" y="92.9">S</text>
<text x="254.9" y="95.4">CPU_PLL_STOP_OC</text>
<text x="270.9" y="95">5</text>
<text x="273.8" y="95.2">G</text>
<text x="278" y="90.5">D</text>
<text x="278" y="95.4">S</text>
<text x="281.9" y="94.3">SOT-363</text>
<text x="68.5" y="100.4">SM</text>
<text x="79.2" y="96.8">2</text>
<text x="279.7" y="99.3">4</text>
<text x="77.3" y="107.5">D</text>
<text x="79.2" y="104.7">6</text>
<text x="43.9" y="109.9">PLL_STOP_L</text>
<text x="70.4" y="112">2</text>
<text x="73.2" y="112.2">G</text>
<text x="77.3" y="112.3">S</text>
<text x="81.2" y="111.2">SOT-363</text>
<text x="44.2" y="117.3">SOT-363</text>
<text x="54.9" y="119.6">D</text>
<text x="56.7" y="116.8">3</text>
<text x="79.2" y="116.2">1</text>
<text x="25.1" y="124.5">CPU_PLL_STOP_OC</text>
<text x="47.9" y="124.1">5</text>
<text x="50.8" y="124.3">G</text>
<text x="54.9" y="124.5">S</text>
<text x="68.8" y="124.5">CPU_PLL_STOP_BASE</text>
<text x="56.7" y="128.3">4</text>
<text x="74.6" y="130.4">1</text>
<text x="82.3" y="130.4">2</text>
<text x="91.5" y="130.2">1</text>
<text x="99.1" y="126.5">3</text>
<text x="76.5" y="134.1">1/16W</text>
<text x="77.5" y="136.6">402</text>
<text x="77.9" y="135.3">MF</text>
<text x="77.9" y="133">1%</text>
<text x="99.1" y="135.6">2</text>
<text x="100.7" y="134.1">SM</text>
<text x="24" y="146.2">CPU_VCORE_HI_OC</text>
<text x="71.9" y="190.5">MAXBUS_SLEEP</text>
<text x="84.6" y="202.9">5</text>
<text x="85.2" y="198.7">1_5V_MAXBUS</text>
<text x="85.9" y="204">SN74AUC1G04</text>
<text x="114.9" y="199.8">1_5V_MAXBUS</text>
<text x="201.6" y="202">CPU_HRESET_L</text>
<text x="222.9" y="201.9">1</text>
<text x="230.6" y="201.9">2</text>
<text x="236.7" y="202">CPU_EMODE0_L</text>
<text x="59.8" y="205.7">CPU_HRESET_L</text>
<text x="80" y="205.3">2</text>
<text x="82.8" y="207.1">04</text>
<text x="84.6" y="209.6">3</text>
<text x="86.3" y="208.6">SC70-5</text>
<text x="89.4" y="205.3">4</text>
<text x="98" y="205.7">CPU_HRESET_INV</text>
<text x="116.8" y="205.5">1</text>
<text x="118.7" y="209.3">1/16W</text>
<text x="120.2" y="208.1">5%</text>
<text x="124.6" y="205.5">2</text>
<text x="144.6" y="205.7">CPU_BUS_VSEL</text>
<text x="224.8" y="205.7">1/16W</text>
<text x="225.8" y="208.1">402</text>
<text x="226.3" y="206.9">MF</text>
<text x="226.3" y="204.5">5%</text>
<text x="119.7" y="211.7">402</text>
<text x="120.2" y="210.5">MF</text>
<text x="128.3" y="211.4">1_8V_MAXBUS</text>
<text x="140.6" y="213.8">1</text>
<text x="135.6" y="219.2">1/16W</text>
<text x="137.5" y="221.7">402</text>
<text x="138.4" y="220.5">MF</text>
<text x="138.4" y="218">5%</text>
<text x="140.6" y="222.3">2</text>
<text x="356.7" y="244.7">AGREES TO THE FOLLOWING</text>
<text x="356.7" y="243.5">PROPERTY OF APPLE COMPUTER, INC. THE POSSESSOR</text>
<text x="356.7" y="242.3">THE INFORMATION CONTAINED HEREIN IS THE PROPRIETARY</text>
<text x="354.9" y="252">III NOT TO REVEAL OR PUBLISH IN WHOLE OR PART</text>
<text x="356.1" y="249.5">II NOT TO REPRODUCE OR COPY IT</text>
<text x="356.7" y="247.2">I TO MAINTAIN THE DOCUMENT IN CONFIDENCE</text>
<text x="370.1" y="255.6">SIZE</text>
<text x="376.2" y="255.6">DRAWING NUMBER</text>
<text x="405.2" y="255.6">REV.</text>
<text x="370.1" y="262.9">SCALE</text>
<text x="385.8" y="262.9">SHT</text>
<text x="397.9" y="262.9">OF</text>
<text x="375.5" y="265.3">NONE</text>
</g>
<g font-size="1">
<text x="44.7" y="29.5">38</text>
<text x="46.9" y="29.5">33</text>
<text x="49.1" y="29.5">16</text>
<text x="51.3" y="29.5">15 8</text>
<text x="54.9" y="29.5">7</text>
<text x="56.4" y="29.5">6</text>
<text x="57.8" y="29.5">5</text>
<text x="305.1" y="51.9">5</text>
<text x="305.1" y="49.6">5</text>
<text x="305.1" y="56.8">5</text>
<text x="305.1" y="54.4">5</text>
<text x="305.1" y="59.2">5</text>
<text x="253.6" y="87.7">7</text>
<text x="251.5" y="95.6">29 7</text>
<text x="42.7" y="110.2">7</text>
<text x="21.7" y="124.7">29</text>
<text x="23.9" y="124.7">7</text>
<text x="19.7" y="146.5">33</text>
<text x="21.9" y="146.5">29</text>
<text x="57.5" y="190.8">38 33</text>
<text x="61.8" y="190.8">16</text>
<text x="64" y="190.8">15</text>
<text x="66.2" y="190.8">8</text>
<text x="67.6" y="190.8">7</text>
<text x="69.1" y="190.8">6</text>
<text x="70.5" y="190.8">5</text>
<text x="195.2" y="202.3">39</text>
<text x="197.4" y="202.3">7</text>
<text x="198.8" y="202.3">6</text>
<text x="200.2" y="202.3">5</text>
<text x="249.4" y="202.3">5</text>
<text x="53.3" y="205.9">39</text>
<text x="55.5" y="205.9">7</text>
<text x="57" y="205.9">6</text>
<text x="58.4" y="205.9">5</text>
<text x="157.2" y="205.9">5</text>
</g>
</svg>
